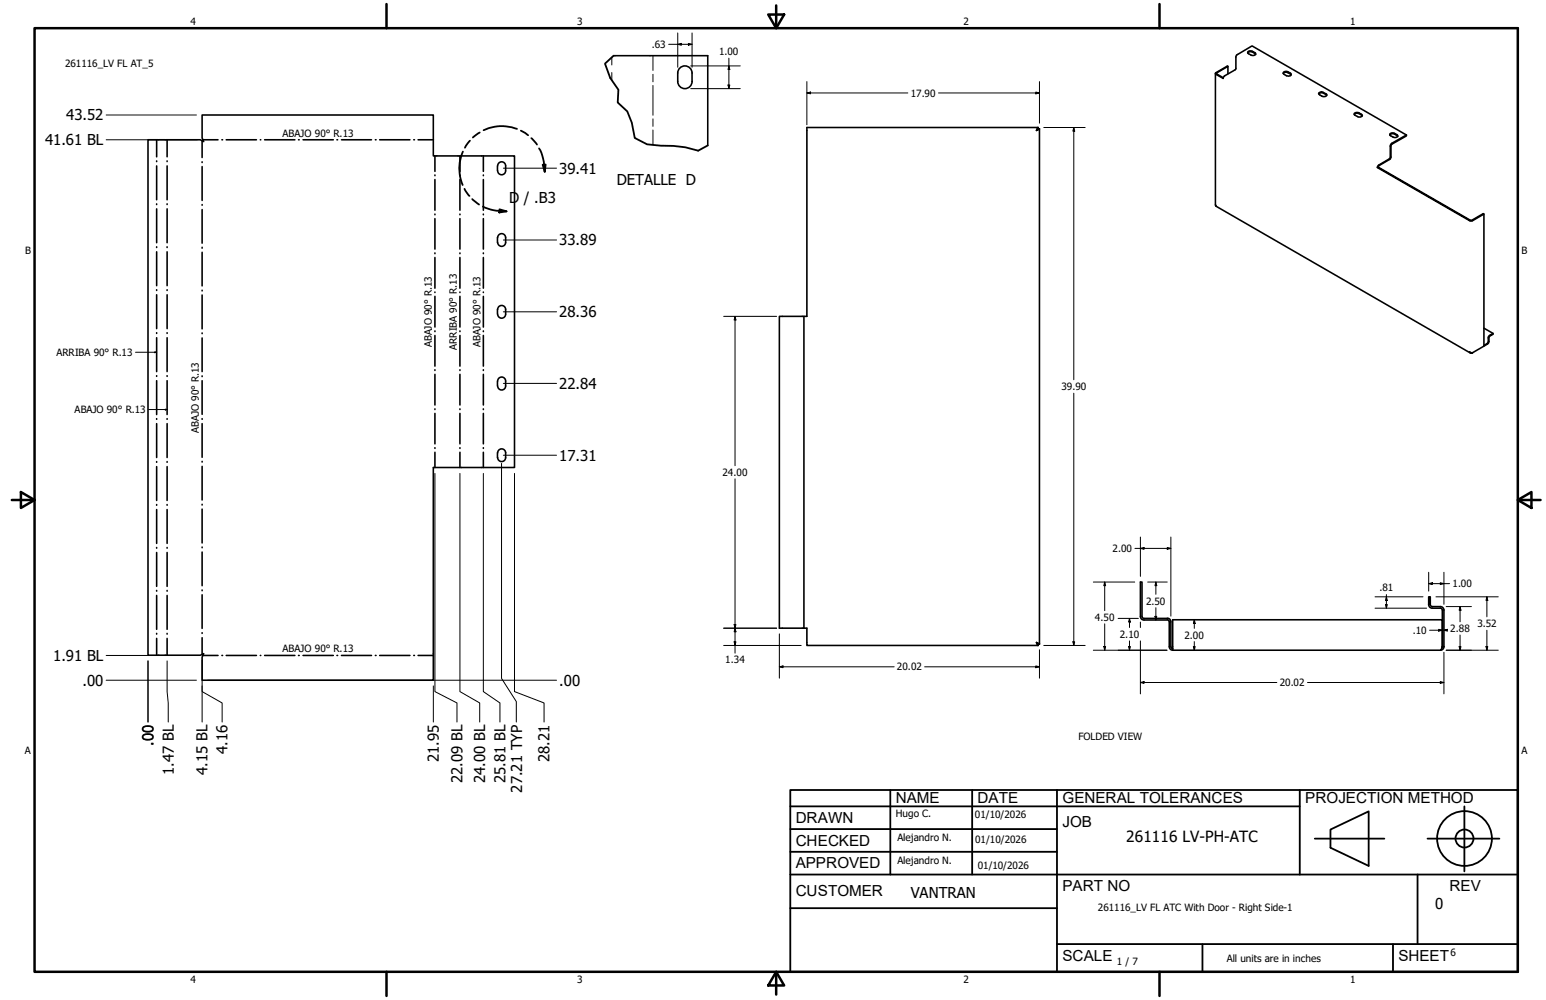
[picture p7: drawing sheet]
<svg xmlns="http://www.w3.org/2000/svg" width="432mm" height="279mm" viewBox="0 0 432 279" stroke-linecap="round" stroke-linejoin="round" font-family="sans-serif">
<!-- layer: GIGA_BendDown -->
<g fill="none" stroke="#000" stroke-width=".44">
<path d="M46.7 39.1v4.7M56.5 39.3v4.7M56.7 39.1h4.2M62 39.1h.2M63.2 39.1h8.4M72.7 39.1h.1M73.9 39.1h8.5M83.4 39.1h.2M84.6 39.1h8.5M94.1 39.1h.2M95.4 39.1h8.4M104.8 39.1h.2"/>
<path d="M106 39.1h8.5M115.6 39.1h.2M116.8 39.1h4.2M46.7 45v.1M46.7 46.4v9.4M46.7 57v.2M46.7 58.4v9.4M56.5 45.2v.2M56.5 46.5v9.5M56.5 57.2v.1M56.5 58.5v9.4M121.5 43.6v4.3"/>
<path d="M121.5 48.9v.2M121.5 50.2v8.5M121.5 59.8v.2M135 43.6v4.3M135 48.9v.2M135 50.2v8.5M135 59.8v.2M46.7 69v.2M46.7 70.4v9.4M56.5 69.1v.2M56.5 70.5v9.4M121.5 61.1v8.5"/>
<path d="M121.5 70.7v.2M121.5 71.9v8.6M135 61.1v8.5M135 70.7v.2M135 71.9v8.6M46.7 81v.2M46.7 82.4v9.4M46.7 93v.2M46.7 94.4v9.4M56.5 81.1v.2M56.5 82.4v9.5M56.5 93v.2"/>
<path d="M56.5 94.4v9.4M121.5 81.6v.1M121.5 82.8v8.6M121.5 92.5v.1M121.5 93.7v8.6M135 81.6v.1M135 82.8v8.6M135 92.5v.1M135 93.7v8.6M46.7 105v.2M46.7 106.4v9.4M46.7 117v.2"/>
<path d="M46.7 118.4v9.4M56.5 105v.2M56.5 106.4v9.4M56.5 117v.2M56.5 118.4v9.4M121.5 103.3v.2M121.5 104.6v8.6M121.5 114.2v.2M121.5 115.5v8.5M135 103.3v.2M135 104.6v8.6M135 114.2v.2"/>
<path d="M135 115.5v8.5M46.7 129v.2M46.7 130.4v9.4M56.5 128.9v.2M56.5 130.3v9.4M121.5 125.1v.2M121.5 126.4v4.2M135 125.1v.2M135 126.4v4.2M46.7 141v.2M46.7 142.4v9.4M46.7 153v.2"/>
<path d="M46.7 154.4v9.4M56.5 140.9v.2M56.5 142.2v9.5M56.5 152.8v.2M56.5 154.2v9.4M46.7 165v.2M46.7 166.4v9.4M46.7 177v.2M46.7 178.4v4.7M56.5 164.8v.2M56.5 166.2v9.4M56.5 176.8v.2"/>
<path d="M56.5 178.2v4.7M56.7 183.1h4.2M62 183.1h.2M63.2 183.1h8.4M72.7 183.1h.1M73.9 183.1h8.5M83.4 183.1h.2M84.6 183.1h8.5M94.1 183.1h.2M95.4 183.1h8.4M104.8 183.1h.2M106 183.1h8.5"/>
<path d="M115.6 183.1h.2M116.8 183.1h4.2"/>
</g>
<!-- layer: GIGA_BendUp -->
<g fill="none" stroke="#000" stroke-width=".44">
<path d="M43.8 39.1v4.7M43.8 45v.1M43.8 46.4v9.4M43.8 57v.2M43.8 58.4v9.4M128.5 43.6v4.3M128.5 48.9v.2M128.5 50.2v8.5M128.5 59.8v.2M43.8 69v.2M43.8 70.4v9.4M128.5 61.1v8.5"/>
<path d="M128.5 70.7v.2M128.5 71.9v8.6M43.8 81v.2M43.8 82.4v9.4M43.8 93v.2M43.8 94.4v9.4M128.5 81.6v.1M128.5 82.8v8.6M128.5 92.5v.1M128.5 93.7v8.6M43.8 105v.2M43.8 106.4v9.4"/>
<path d="M43.8 117v.2M43.8 118.4v9.4M128.5 103.3v.2M128.5 104.6v8.6M128.5 114.2v.2M128.5 115.5v8.5M43.8 129v.2M43.8 130.4v9.4M128.5 125.1v.2M128.5 126.4v4.2M43.8 141v.2M43.8 142.4v9.4"/>
<path d="M43.8 153v.2M43.8 154.4v9.4M43.8 165v.2M43.8 166.4v9.4M43.8 177v.2M43.8 178.4v4.7"/>
</g>
<!-- layer: Visible (ANSI) -->
<g fill="none" stroke="#000" stroke-width=".44">
<path d="M171.4 15.6h26.3v25M189.9 19a2 2 0 0 1 2.2-.4 2 2 0 0 1 1.2 1.8v2.4a2 2 0 0 1-2 2 2 2 0 0 1-2-2l.1-2.9zM343 18.5h-.2l-3.2 1.8-.1 .3 2.1 1.3 .4-.7 3-1.7 .2-.2v-3.5l.2-.4 4.3-2.6 43.1 24.9M348.5 14.5l.5-.3h.5l1 .5a.56 .56 0 0 1 0 .8 .56 .56 0 0 1-.8 0l-1.2-.6zM348.5 14.8l.4-.3 .5-.1 1.3 .8M41.3 39.1h14.6l1 .5-.4-1.1v-6.4h64.5v11.5h22.7v87h-22.7v59.5h-64.5v-6.5l.4-1-1 .5h-14.6zM289.9 36l-.4 .4 .8-.4M289.9 35.6l-.4 .8 .4-.4M289.9 35.6h-64.5v52.8h-7.7v87.1h7.7v4.8h64.5M289.9 36h.4M289.9 35.6v.4M290.3 36v144"/>
<path d="M339.5 20.5l.1 37.1 71.1 41M343 20.6v-2.1l-3.3 1.9v.2l1.9 1.1M358.4 20.5l.4-.3h.7l1.1 .7M358.5 20.3l.8-.4 1.1 .5a.49 .49 0 0 1 .2 .7 .49 .49 0 0 1-.7 .2l-1.3-.5zM368.4 26.2l.5-.3h.5l1.1 .7M368.4 25.9a.93 .93 0 0 1 1.2-.1l.7 .4a.44 .44 0 0 1 .2 .6 .44 .44 0 0 1-.6 .2l-1.3-.5-.3-.3zM378.3 32l.4-.3 .5-.1 1.3 .8M378.3 31.6l1-.2 .9 .5a.44 .44 0 0 1 .2 .6 .44 .44 0 0 1-.6 .2l-1.5-.6zM388.2 37.5l.5-.4h.5l1 .6a.56 .56 0 0 1-.1 .7 .56 .56 0 0 1-.7 0l-1-.5zM388.2 37.7l.4-.3 .5-.1 1.3 .8M392.8 37.7v.3l-4.2 2.4-.1 3.6-.2 .4-3.2 1.9-.2 .4M392.8 37.7l-4.3 2.6-.2 .4-.1 3.5-3.2 2-.3 .6"/>
<path d="M138.9 46.4v1.3M139 46.3a1.11 1.11 0 0 1 1.1-1.1 1.11 1.11 0 0 1 1.1 1.1M141.2 46.4v1.3a1.11 1.11 0 0 1-1.1 1.1 1.11 1.11 0 0 1-1.1-1.1M384.7 46.8l.2-.1 25.8 14.9 3.6-1.9 .2 .1-3.3 1.9h-.6zM414.5 59.8v36.9l-3.2 1.9M138.9 66.4v1.4M139 66.4a1.11 1.11 0 0 1 1.1-1.1 1.11 1.11 0 0 1 1.1 1.1M141.2 66.4v1.3a1.11 1.11 0 0 1-1.1 1.1 1.11 1.11 0 0 1-1.1-1.1M138.9 86.4v1.4M139 86.5a1.11 1.11 0 0 1 1.1-1.2 1.11 1.11 0 0 1 1.1 1.1v1.4a1.11 1.11 0 0 1-1.1 1.1 1.11 1.11 0 0 1-1.1-1.1M224.5 88.4v87.1M411.1 98.6v.1"/>
<path d="M411.3 98.6l-.8-.3 .2 .3 .4 .1M411.3 98.6l-.2 .1M414.5 96.5l1.1-.7 .1-1.6 .2-.4 1.1-.6v.2l-1.1 .8-.2 1.7-1.2 .8M414.5 91.7l2.5 1.5M138.9 106.5v1.3M139 107.9a1.11 1.11 0 0 0 1.1 1.1 1.11 1.11 0 0 0 1.1-1.1M139 106.5a1.11 1.11 0 0 1 1.1-1.2 1.11 1.11 0 0 1 1.1 1.2v1.3M138.9 126.5v1.4M139 127.9a1.11 1.11 0 0 0 1.1 1.1 1.11 1.11 0 0 0 1.1-1.1M139 126.5a1.11 1.11 0 0 1 1.1-1.1 1.11 1.11 0 0 1 1.1 1.1v1.4M289.9 180l-.4-.5 .8 .5M289.9 180l-.4-.5 .4 .8"/>
<path d="M289.9 180h.4M289.9 180v.3M318.5 172.2v-9.6h.5v9.6M318.5 172.2a.98 .98 0 0 0 1 1h6.5M319 172.2l.2 .5 .3 .1h6.5M326 172.7a.98 .98 0 0 1 1 1v7M326 173.2l.5 .2 .1 .3v7M399 168.9a.99 .99 0 0 0 1 1h2.3l.3 .1 .2 .5v10.2M399 169v-2.2h.5v2.2M399.5 168.9l.2 .5 .3 .1h2.3a.98 .98 0 0 1 1 1v10.2M326.6 180.7a.98 .98 0 0 0 1 1M327 180.7l.1 .3 .5 .2"/>
<path d="M327.5 181.7h74.8M402.8 180.7l-.1 .3M402.8 180.7l-.5 1M402.8 180.7v-7.5h-75.3v8.5M402.8 180.7h.5M403.3 180.7a.98 .98 0 0 1-1 1"/>
</g>
<g fill="#000">
<circle cx="289.9" cy="36" r=".22"/>
<circle cx="289.9" cy="180" r=".22"/>
</g>
<!-- layer: Break Line (ANSI)-1 -->
<path d="M171.4 15.6l-2.4 2.2 1.4 4 2.3 3.3-.2 3.5 2.7 2.5 1.3 3.2 .8 4.2 3.4 1.8 10.7 .8 3.6 1 2.7-1.5" fill="none" stroke="#000" stroke-width=".51"/>
<!-- layer: Bend Centerline (ANSI)-1 -->
<path d="M170.9 16v2.2M182.4 15.6v4.1M170.9 20.3v2.1M182.4 20.8v2.1M182.4 23.9v8.3M182.4 33.2v2.1M182.4 36.3v4.2" fill="none" stroke="#000" stroke-width=".28"/>
<!-- layer: Contorno de detalle (ANSI) -->
<path d="M131.3 39.3l-1.4 2M134 37l-1.9 1.4M144.4 36a11.9 11.9 0 0 0-9.3 .4M145.5 36.5l2 1.3M148.4 38.6l1.6 1.8M129.3 42.4a11.6 11.6 0 0 0-.1 9.3M129.7 52.8l1.4 1.9M131.9 55.6l1.9 1.6M134.9 57.7l3 1 3.6 .4M139.5 58.5l2 .6-2.1 .3zM150.6 41.5l.7 1.3 .4 1.6 .4 3.6M151.6 46h.8l-.3 2z" fill="none" stroke="#000" stroke-width=".51"/>
<path d="M139.5 58.5l2 .6-2.1 .3zM151.6 46h.8l-.3 2z" fill="#000"/>
<!-- layer: Borde (ANSI) -->
<g fill="none" stroke="#000" stroke-width=".7">
<path d="M9.7 7.9h414.2v263.6h-414.2zM107.9 1.1v6.8M214.6 4.1h4.4l-2.2 3.8zM216.8 1.5v6.4M323.8 1.1v6.8M3.3 139.7h6.4M5.8 137.5l3.9 2.2-3.9 2.2zM423.9 139.7l3.8-2.2v4.4zM423.9 139.7h6.4M107.9 271.5v6.8M216.8 271.5l2.2 3.8h-4.4zM216.8 271.5v6.4"/>
<path d="M323.8 271.5v6.8"/>
</g>
<!-- layer: Title (ANSI)-1 -->
<g fill="none" stroke="#000" stroke-width=".51">
<path d="M220.7 220.7h203.2v50.8h-203.2zM220.7 225.3h142.3M220.7 231.6h74.5M220.7 238h74.5M248.7 220.7v23.6M271.5 220.7v23.6M295.2 220.7v50.8M363 220.7v23.6M367.2 234.3h19.5M371.6 231.8l10.7-5.1v15.2l-10.7-5zM398.7 234.3h20.1M409 225.3v18.2"/>
<path d="M220.7 244.3h203.2M220.7 253.7h74.5M395.9 244.3v19.5M295.2 263.8h128.7M335.9 263.8v7.7M389.1 263.8v7.7"/>
<circle cx="409" cy="234.3" r="7.7"/>
<circle cx="409" cy="234.3" r="2.51"/>
</g>
<!-- layer: Cota (ANSI) -->
<g fill="none" stroke="#000" stroke-width=".28">
<path d="M186.8 12.4h6.5M189.3 12.4l1-.3v.5zM189.3 9.2v9.6M192.3 12.1l1 .3-1 .2zM192.9 18.4h13.9M193.3 9.2v9.6M203.6 18.4l.2 1h-.5zM203.6 16.3v8.5M29.7 39.1h25.4M29.7 32.1h25.2M192.9 24.8h13.9M203.3 23.7h.5l-.2 1.1z"/>
<path d="M225.4 26l1-.3v.5zM225.4 26h28.2M225.4 22.8v12.1M262.1 26h28.2M289.3 25.7l1 .3-1 .2zM290.3 22.8v11.6M291.5 35.6h11.6M299.9 35.6l.3 1h-.5zM299.9 35.6v70.5M140.6 47h14.8M140.6 67.1h14.8M140.6 87.1h14.8"/>
<path d="M202.1 88.4h14.8M205.3 88.4l.2 1h-.5zM205.3 88.4v41.7M140.6 107.1h14.8M299.9 109.9v70.4M121.5 132.3v60.9l6.1 3.2v5.3M128.5 132.3v60.9l5.5 3.2v5.3M135 132.3v60.9l4.6 3.2v5.3M140.1 129.5v60l4.1 6.5v5.7M140.6 127.2h14.8M143.7 132.3v60.9l8.3 3.2v5.3M205.3 133.8v48.7"/>
<path d="M317 153.2h10M318.5 153.2l1-.2v.5zM318.5 150.1v10.9M326 153l1 .2-1 .3zM327 150.1v22M399 159.9v5.3M403.3 159.9v8.9M202.1 175.5h14.8M205 174.5h.5l-.2 1zM205 179.3h.5l-.2 1zM205.3 175.5l.2 1h-.5zM217.7 177.1v12.4"/>
<path d="M299.7 179.3h.5l-.3 1zM305.4 162.6h11.5M308.5 162.6l.3 1h-.5zM308.5 162.6v8M308.5 174.3v7.4M312.3 172.8h5.6M315.5 172.8l.2 1h-.5zM315.5 172.8v2.5M315.5 179.1v2.6M318.5 173.8v1.5M318.5 179.1v14.8M320.5 162.6h5.5"/>
<path d="M322.6 172.2h.5l-.3 1zM322.8 162.6l.3 1h-.5zM322.8 162.6v3.5M322.8 169.8v3.4M333.6 173.2l.2 1h-.5zM333.6 173.2v2.4M333.6 179.3v2.4M384 166.8h13.4M384 169.9h14.5M387 168.9h.5l-.3 1zM387.2 166.8l.3 1h-.5zM387.2 166.1v3.8"/>
<path d="M399 163.1l1-.3v.5zM399 163.1h5.9M399.3 176.1h3.5M401.1 166.8h17.4M401.8 175.8l1 .3-1 .2zM402.3 162.8l1 .3-1 .2zM403.3 176.1l1 .2M403.9 169.5h7.1M404.3 175.8l-1 .3h1M407.8 169.5l.3 1h-.6zM407.8 169.5v4.2M407.8 177.4v4.3"/>
<path d="M415.3 166.8l.2 1h-.5zM415.3 166.8v5.5M415.3 176.1v5.6M29.7 190.1h25.2M29.7 183.1h25.4M41.3 184.7v17zM46.7 184.7v8.5l.3 3.2v5.3M56.5 184.5v17.2M56.5 191.6v1.6l5.5 3.2v5.3M58 190.1h97.4M121 191.6v10.1M202.1 180.3h21.7"/>
<path d="M217.7 186.3l1-.2v.5zM217.7 186.3h32M258.3 186.3h32M289.3 186.1l1 .2-1 .3zM290.3 181.5v8M291.5 180.3h11.6M305.4 181.7h20.5M308.3 180.7h.5l-.3 1zM315.2 180.7h.5l-.2 1zM318.5 190.7l1-.3v.5zM318.5 190.7h38.1M333.3 180.7h.5l-.2 1z"/>
<path d="M365.2 190.7h38.1M402.3 190.4l1 .3-1 .2zM403.3 182.2v11.7M403.9 181.7h14.6M407.5 180.7h.6l-.3 1zM415 180.7h.5l-.2 1z"/>
</g>
<path d="M37.8 98.4h6M43.2 98.3l.6 .1-.6 .2zM41.5 114.4h5.2M46.2 114.3l.5 .1-.5 .2z" fill="none" stroke="#000" stroke-width=".28"/>
<path d="M43.2 98.3l.6 .1-.6 .2zM46.2 114.3l.5 .1-.5 .2z" fill="#000"/>
<!-- layer: Cota (ANSI) -->
<g fill="#000">
<path d="M189.3 12.4l1-.3v.5zM192.3 12.1l1 .3-1 .2zM203.6 18.4l.2 1h-.5zM203.3 23.7h.5l-.2 1.1zM225.4 26l1-.3v.5zM289.3 25.7l1 .3-1 .2zM299.9 35.6l.3 1h-.5zM205.3 88.4l.2 1h-.5zM318.5 153.2l1-.2v.5zM326 153l1 .2-1 .3zM205 174.5h.5l-.2 1zM205 179.3h.5l-.2 1z"/>
<path d="M205.3 175.5l.2 1h-.5zM299.7 179.3h.5l-.3 1zM308.5 162.6l.3 1h-.5zM315.5 172.8l.2 1h-.5zM322.6 172.2h.5l-.3 1zM322.8 162.6l.3 1h-.5zM333.6 173.2l.2 1h-.5zM387 168.9h.5l-.3 1zM387.2 166.8l.3 1h-.5zM399 163.1l1-.3v.5zM401.8 175.8l1 .3-1 .2zM402.3 162.8l1 .3-1 .2z"/>
<path d="M403.3 176.1l1-.3v.5zM407.8 169.5l.3 1h-.6zM415.3 166.8l.2 1h-.5zM217.7 186.3l1-.2v.5zM289.3 186.1l1 .2-1 .3zM308.3 180.7h.5l-.3 1zM315.2 180.7h.5l-.2 1zM318.5 190.7l1-.3v.5zM333.3 180.7h.5l-.2 1zM402.3 190.4l1 .3-1 .2zM407.5 180.7h.6l-.3 1zM415 180.7h.5l-.2 1z"/>
</g>
<g font-size="4.3">
<text x="250.2" y="224.2">NAME</text>
<text x="273" y="224.2">DATE</text>
<text x="296.7" y="224.3">GENERAL TOLERANCES</text>
<text x="364.6" y="224.3">PROJECTION METHOD</text>
<text x="222.2" y="229.9">DRAWN</text>
<text x="296.7" y="230.9">JOB</text>
<text x="222.2" y="236.3">CHECKED</text>
<text x="314.6" y="235.1">261116 LV-PH-ATC</text>
<text x="222.2" y="242.6">APPROVED</text>
<text x="222.2" y="250.3">CUSTOMER</text>
<text x="296.7" y="249">PART NO</text>
<text x="404.8" y="248.9">REV</text>
<text x="296.7" y="268.4">SCALE</text>
<text x="390.6" y="268.4">SHEET</text>
</g>
<g font-size="4.2">
<text x="18.5" y="33.7">43.52</text>
<text x="12.6" y="40.6">41.61 BL</text>
<text x="156.2" y="48.5">39.41</text>
<text x="172.3" y="51.6">DETALLE D</text>
<text x="142.2" y="56.6">D / .B3</text>
<text x="156.2" y="68.6">33.89</text>
<text x="156.2" y="88.6">28.36</text>
<text x="156.2" y="108.6">22.84</text>
<text x="156.2" y="128.7">17.31</text>
<text x="14.9" y="184.7">1.91 BL</text>
<text x="23.1" y="191.6">.00</text>
<text x="156.2" y="191.6">.00</text>
<text x="42.9" y="208.3" transform="rotate(-90 42.9 208.3)">.00</text>
<text x="63.6" y="210.7" transform="rotate(-90 63.6 210.7)">4.16</text>
<text x="122.6" y="213" transform="rotate(-90 122.6 213)">21.95</text>
<text x="153.5" y="213" transform="rotate(-90 153.5 213)">28.21</text>
<text x="48.5" y="216.5" transform="rotate(-90 48.5 216.5)">1.47 BL</text>
<text x="57.9" y="216.5" transform="rotate(-90 57.9 216.5)">4.15 BL</text>
<text x="129.2" y="218.8" transform="rotate(-90 129.2 218.8)">22.09 BL</text>
<text x="135.5" y="218.8" transform="rotate(-90 135.5 218.8)">24.00 BL</text>
<text x="141.2" y="218.8" transform="rotate(-90 141.2 218.8)">25.81 BL</text>
<text x="145.8" y="221.4" transform="rotate(-90 145.8 221.4)">27.21 TYP</text>
<text x="254.4" y="250.8">VANTRAN</text>
<text x="400.9" y="254">0</text>
</g>
<g font-size="2.8">
<text x="53.2" y="6.9">4</text>
<text x="161.2" y="6.9">3</text>
<text x="269.1" y="6.9">2</text>
<text x="377.1" y="6.9">1</text>
<text x="182.1" y="13.4">.63</text>
<text x="200.9" y="15.4">1.00</text>
<text x="18.2" y="18.7">261116_LV FL AT_5</text>
<text x="254.4" y="27">17.90</text>
<text x="78.9" y="38.2">ABAJO 90° R.13</text>
<text x="7" y="70.9">B</text>
<text x="424.9" y="70.9">B</text>
<text x="15.8" y="99.4">ARRIBA 90° R.13</text>
<text x="120.6" y="97" transform="rotate(-90 120.6 97)">ABAJO 90° R.13</text>
<text x="127.6" y="97.7" transform="rotate(-90 127.6 97.7)">ARRIBA 90° R.13</text>
<text x="134.2" y="97" transform="rotate(-90 134.2 97)">ABAJO 90° R.13</text>
<text x="296.5" y="109">39.90</text>
<text x="20.8" y="115.4">ABAJO 90° R.13</text>
<text x="55.6" y="121" transform="rotate(-90 55.6 121)">ABAJO 90° R.13</text>
<text x="201.8" y="133">24.00</text>
<text x="310.8" y="154.2">2.00</text>
<text x="385.3" y="165.2">.81</text>
<text x="405.7" y="164.1">1.00</text>
<text x="305.8" y="173.5">4.50</text>
<text x="320.1" y="168.9">2.50</text>
<text x="312.7" y="178.2">2.10</text>
<text x="330.8" y="178.4">2.00</text>
<text x="394.6" y="177.1">.10</text>
<text x="405.1" y="176.6">2.88</text>
<text x="412.6" y="175.2">3.52</text>
<text x="78.9" y="182.2">ABAJO 90° R.13</text>
<text x="202.6" y="185.4">1.34</text>
<text x="250.5" y="187.3">20.02</text>
<text x="357.4" y="191.7">20.02</text>
<text x="301.2" y="206.9">FOLDED VIEW</text>
<text x="6.9" y="210.6">A</text>
<text x="424.9" y="210.6">A</text>
<text x="250.2" y="228.3">Hugo C.</text>
<text x="272.3" y="228.4">01/10/2026</text>
<text x="250.6" y="234.9">Alejandro N.</text>
<text x="272.4" y="235.6">01/10/2026</text>
<text x="250.6" y="241.5">Alejandro N.</text>
<text x="273.1" y="242.8">01/10/2026</text>
<text x="306.6" y="254.5">261116_LV FL ATC With Door - Right Side-1</text>
<text x="312" y="269.7">1 / 7</text>
<text x="342.6" y="268.7">All units are in inches</text>
<text x="405.1" y="267.1">6</text>
<text x="53.2" y="274.6">4</text>
<text x="161.2" y="274.6">3</text>
<text x="269.1" y="274.6">2</text>
<text x="377.1" y="274.6">1</text>
</g>
</svg>
